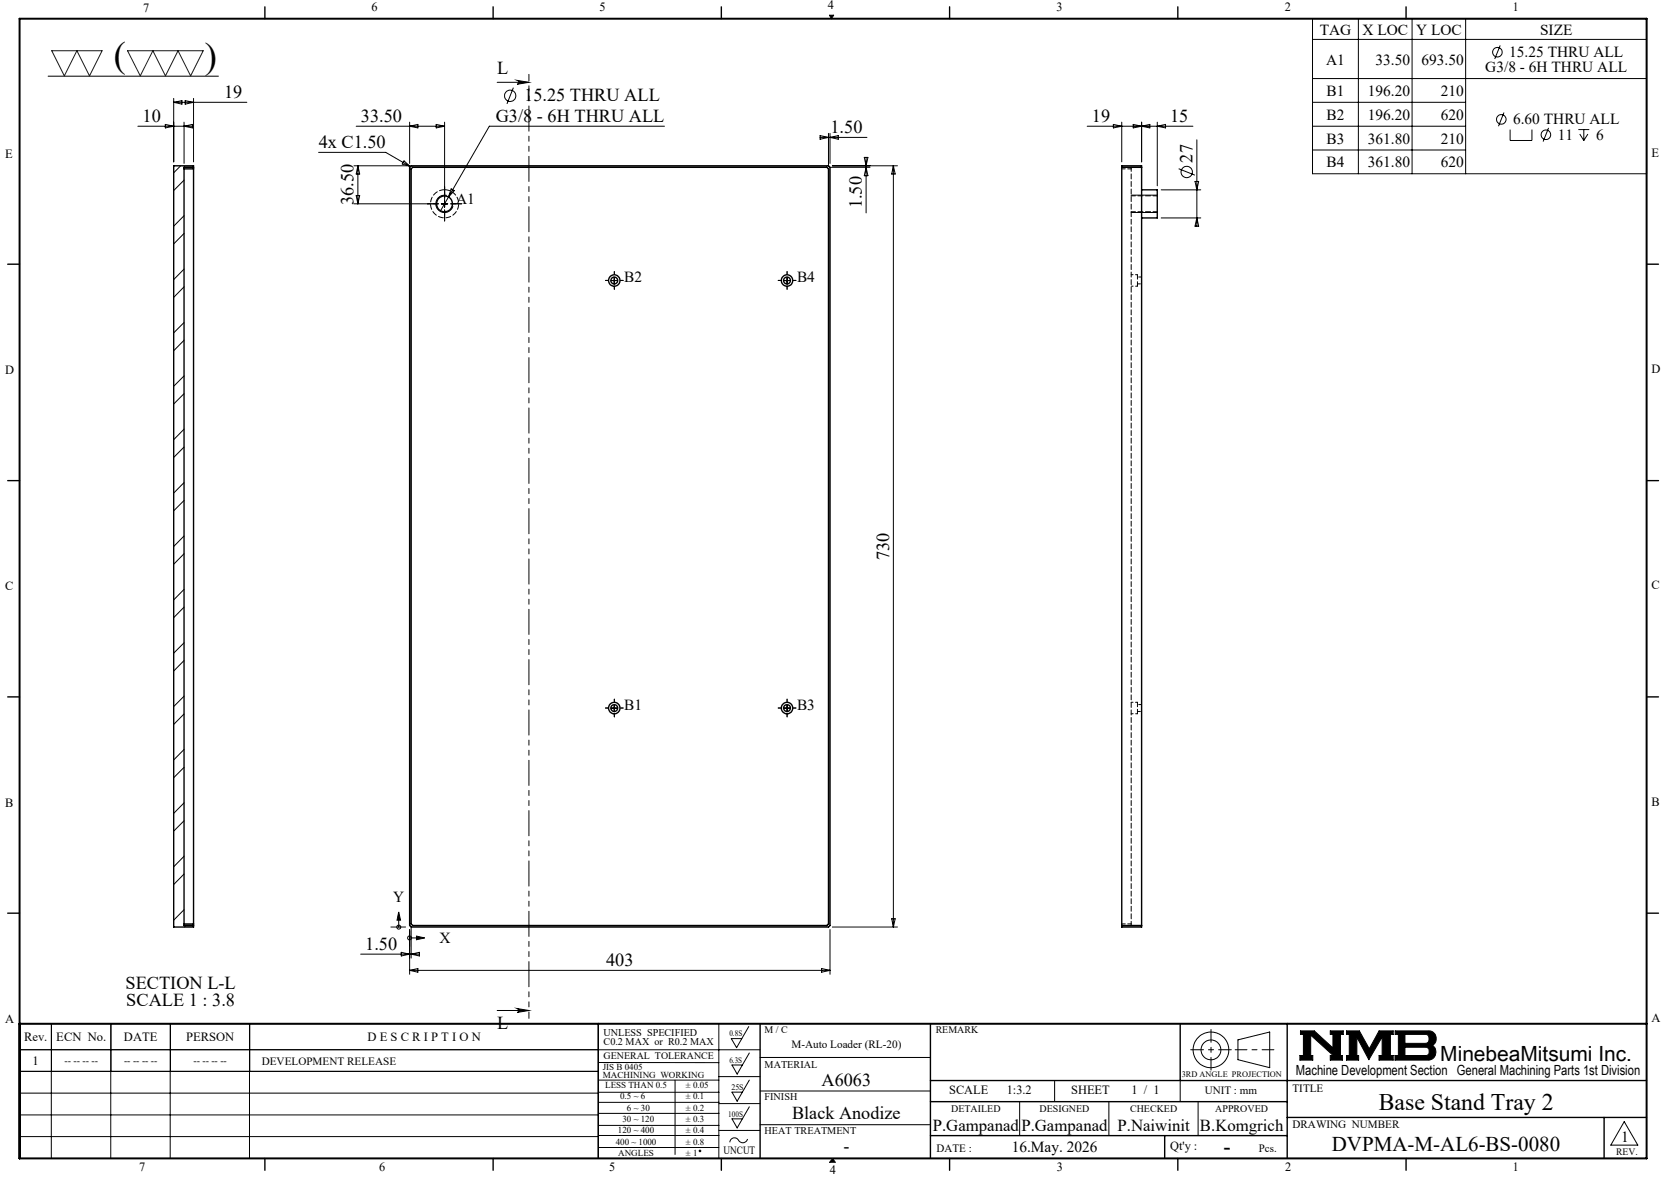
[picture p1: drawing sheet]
<svg xmlns="http://www.w3.org/2000/svg" width="420mm" height="297mm" viewBox="0 0 420 297" stroke-linecap="round" stroke-linejoin="round" font-family="sans-serif">
<g fill="none" stroke="#000" stroke-width=".25">
<path d="M12.1 19.2h43M209.2 3.8h1.1l-.6 .9zM331.1 4.7h84.3v39.1h-84.3zM331.1 19.8h84.3M331.1 9.9h84.3M342.7 4.7v39.1M356.2 4.7v39.1M369.7 4.7v39.1M378.4 11.5l-1.4 3.4M34.8 31.9h13.7M41.7 31.4l2.1 .5-2.1 .4zM43.8 25.8h18.5"/>
<path d="M43.8 24.8v16M43.8 25.8l2.1-.4v.9zM46.4 30.8v10.4M46.4 31.9l2.1-.5v.9zM46.7 25.4l2.1 .4-2.1 .5zM48.8 24.8v16M80.4 38.4h16.9l6.2 3.6M89.9 31.9h22.2M103.3 30.8v10.4M103.3 31.9l2.1-.5v.9zM110 31.4l2.1 .5-2.1 .4zM112.1 30.8v19.6"/>
<path d="M125.4 20.8h8M129.5 22.1l-1.6 4.1M130.4 20.3l3 .5-3 .5a.49 .49 0 0 0 .5-.5 .49 .49 0 0 0-.5-.5zM167.6 31.9h-44.2l-10.3 17.8M206.9 34.7h11.8M206.9 34.2l2.1 .5-2.1 .4zM209 33.7v7.9M209.4 33.7v7.5M209.4 34.7l2.1-.5v.9zM218 39.7h.9l-.4 2.1zM218.5 39.7v14M274.2 31.9h26.7"/>
<path d="M280.8 31.4l2.2 .5-2.2 .4zM283 30.8v10M285.9 31.4l2.1 .5-2.1 .4zM288 30.8v10M288 31.9l2.1-.5v.9zM291.9 30.8v16.1M291.9 31.9l2.1-.5v.9zM301.9 35.3v21.8M331.1 25.8h38.6M331.1 31.9h38.6M331.1 37.8h38.6M379.4 28.4l-1.4 3.5"/>
<path d="M380.9 32.7v2.8h5.5v-2.8M390.6 32.3l-1.3 3.4M398.1 32.7h2.8M398.5 33.8l1 1.7M399.5 32.7v2.8M400.5 33.8l-1 1.7M45.6 41.8l-1.8 1.8M46.4 54.4l-2.6 2.7M46.4 45.5l-2.6 2.6M46.4 58.9l-2.6 2.7M89.3 41.8h13.4M89.3 51.4h19"/>
<path d="M89.9 49.4h.8l-.4 2zM90.3 41.8v9.6M90.3 41.8l.4 2.1h-.8zM101.9 40.6l1.6 1.4-2-.6zM111.3 51.4h1.6M112.1 50.7v1.5M112.7 49.3a2.2 2.2 0 0 0-2.7 1.6 2.2 2.2 0 0 0 1.6 2.7 2.2 2.2 0 0 0 2.7-1.6M113.1 49.7l-2 3.5M113.8 47.7l.8 .4-1.5 1.6zM209.6 42.2h9.9M210 41.8h16.4M218.5 42.2l.4 2.1h-.9z"/>
<path d="M225.4 41.8l.4 2.1h-.9zM225.4 41.8v192.1M285.3 53.6h6.6M285.3 49.2h6.6M292.9 47.9h10M292.9 55h10M297.3 42.6l4.1 1.6M301.4 45.8h1l-.5 2.1zM301.9 55l.5 2.1h-1zM46.4 67.9l-2.6 2.7M46.4 72.4l-2.6 2.6M154.2 70.8h1.6"/>
<path d="M154.9 70v1.6M197.7 70.8h1.6M198.5 70v1.6M46.4 81.4l-2.6 2.6M46.4 94.9l-2.6 2.6M46.4 85.9l-2.6 2.6M46.4 99.3l-2.6 2.6M46.4 108.3l-2.6 2.6M46.4 112.8l-2.6 2.6M46.4 121.8l-2.6 2.6M46.4 135.3l-2.6 2.6M46.4 126.3l-2.6 2.6"/>
<path d="M46.4 139.7l-2.6 2.7M46.4 148.7l-2.6 2.7M46.4 153.2l-2.6 2.7M46.4 162.2l-2.6 2.6M46.4 175.7l-2.6 2.6M46.4 166.7l-2.6 2.6M154.2 178.7h1.6M154.9 177.9v1.6M197.7 178.7h1.6M198.5 177.9v1.6M46.4 189.1l-2.6 2.7M46.4 180.2l-2.6 2.6"/>
<path d="M46.4 193.6l-2.6 2.6M46.4 202.6l-2.6 2.6M46.4 216.1l-2.6 2.6M46.4 207.1l-2.6 2.6M46.4 229.5l-2.6 2.7M46.4 220.6l-2.6 2.6M46.9 233.5l-.4 .4M98.6 233.9h3.7M100.6 232.2v1.7M100.6 230.1l.4 2.1h-.8zM103.3 234.6v11.2M103.3 236.7h1.8"/>
<path d="M103.7 234.1v7.7M105.1 236.2l2 .5-2 .4zM209.4 234.6v11.2M210 233.9h16.4M224.9 231.8h.9l-.4 2.1zM12.9 258.3v34M13 258.3v12M27.9 258.3v34M28 258.3v12M42.9 258.3v34M43 258.3v12M62.9 258.3v34"/>
<path d="M63 258.3v12M91 240.8h14.8M101.2 240.3l2.1 .5-2.1 .4zM103.3 244.9l2.1-.5v.9zM103.3 244.9h106.1M103.7 240.8l2.1-.5v.9zM125.4 255h8M130.4 254.5l3 .5-3 .5a.49 .49 0 0 0 .5-.5 .49 .49 0 0 0-.5-.5zM150.9 258.3v34M181.3 258.3v34M188.9 259l-3.1 5.4-1.3-2.3h2.6M207.3 244.4l2.1 .5-2.1 .4z"/>
<path d="M4.9 264.9h186.8M4.9 275.8h146M5 270.3v-12h146v12l-146.1 .1M5 264.9h146M150.9 278.2h30.4M150.9 275.6h30.4M150.9 272.6h30.4M150.9 268.1h30.4M170.3 272.6v18.7M181.3 271.7h10.4M181.3 278.5h10.4M189 279.3l-3.1 5.3-1.3-2.3h2.7"/>
<path d="M189 265.7l-3.1 5.3-1.3-2.3h2.7M189 272.6l-3.1 5.3-1.3-2.3h2.7M191.7 266.8h43M191.7 275.3h43M257.2 278v8.6M266 272.7v5.3M279.7 278v8.6M297.7 272.7v5.3M302.2 278v8.6M312.3 262.4l8-2v9l-8-2zM328 260.1h3.5l4.7 4.3v-3.4h-.6v-.9h3.2v.9h-.7v5.3h.5v1.2h-3v-1.2h.7l-5.7-5.1v5.1h.6v1.2h-3.3v-1.2h.9v-5.3h-.8zM339.7 260.1h3.2l2.5 4.6 2.5-4.6h3.5v.9h-.7v5.3h.7v1.2h-3.5v-1.2h.8v-4.6l-3.4 5.7-3-5.7v4.6h.4v1.2h-3v-1.2h.7v-5.3h-.7z"/>
<path d="M351.9 260.1h8.4a1.97 1.97 0 0 1 1.9 1.5 1.97 1.97 0 0 1-.9 2.2 2.03 2.03 0 0 1 .8 2.2 2.03 2.03 0 0 1-1.8 1.5h-8.4v-1.2h.8v-5.3h-.8zM354.4 261h5.4l.6 .5v1.2l-.4 .5-.3 .1h-5.3zM354.4 264.3h5.4l.6 .4 .1 1a.79 .79 0 0 1-.8 .6h-5.3zM4.9 281.3h146M4.9 286.8h146M150.9 280.9h30.4M150.9 286.5h30.4M150.9 284h30.4M150.9 289.6h30.4M181.3 285.3h10.4M188.6 287.4a1.29 1.29 0 0 1-1.2 1 1.29 1.29 0 0 1-1.3-.9 1.14 1.14 0 0 0-1.3-.3 1.14 1.14 0 0 0-.7 1.1M191.7 283.8h43"/>
<path d="M210 292.3l.7 1M409.7 283l3.4 6h-6.8z"/>
<circle cx="377.7" cy="13.2" r="1.2"/>
<circle cx="128.7" cy="24.2" r="1.43"/>
<circle cx="378.7" cy="30.1" r="1.21"/>
<circle cx="389.9" cy="34" r="1.21"/>
<circle cx="299.4" cy="43.4" r="1.43"/>
<circle cx="100.6" cy="233.9" r=".5"/>
<circle cx="103.3" cy="236.7" r=".5"/>
<circle cx="305.5" cy="264.9" r="2.51"/>
<circle cx="305.5" cy="264.9" r="4.5"/>
<circle cx="176.6" cy="290.4" r=".2"/>
</g>
<path d="M311.6 264.9h9.7" fill="none" stroke="#000" stroke-width=".25" stroke-dasharray="15.2 1.3 1.3 1.3" stroke-dashoffset="12.3"/>
<path d="M305.5 259.8v10.2M300.4 264.9h10.2" fill="none" stroke="#000" stroke-width=".25" stroke-dasharray="15.2 1.3 1.3 1.3" stroke-dashoffset="12"/>
<g fill="none" stroke="#000" stroke-width=".35">
<path d="M66.8 1.7v3M124.4 1.7v3M182 1.7v3M239.5 1.7v3M297.1 1.7v3M354.7 1.7v3M43.8 41.8h5v192.1h-5zM46.4 42.6h2.4M48.8 42.2h-2.4v191.3h2.4M103.3 42.2l.4-.4h105.3l.4 .4v191.3l-.4 .4h-105.3l-.4-.4zM104.1 42.2h104.5l.4 .4v190.5l-.4 .4h-104.5l-.4-.4v-190.5zM283 41.8h5v192.1h-5z"/>
<path d="M283 42.2h5M288 47.9h3.9v7.1h-3.9M1.9 66.7h3M415.4 66.7h3M1.9 121.3h3M415.4 121.3h3M1.9 175.9h3M415.4 175.9h3M1.9 230.4h3M46.4 233.1h2.4M283 233.5h5M415.4 230.4h3"/>
<path d="M150.9 258.3v34M191.7 258.3v34M234.7 258.3v34M297.7 258.3v14.4M324.7 258.3v34M234.7 272.7h180.7M234.7 278h90M66.8 292.3v3M124.4 292.3v3M182 292.3v3M234.7 286.6h90M239.5 292.3v3"/>
<path d="M293.8 286.6v5.7M297.1 292.3v3M324.7 282h90.7M354.7 292.3v3M404.6 282v10.3"/>
<circle cx="112.1" cy="51.4" r="2.01"/>
<circle cx="155" cy="70.8" r=".87"/>
<circle cx="155" cy="70.8" r="1.45"/>
<circle cx="198.5" cy="70.8" r=".87"/>
<circle cx="198.5" cy="70.8" r="1.45"/>
<circle cx="154.9" cy="178.7" r=".88"/>
<circle cx="155" cy="178.7" r="1.45"/>
<circle cx="198.5" cy="178.7" r=".88"/>
<circle cx="198.5" cy="178.7" r="1.45"/>
</g>
<path d="M4.9 4.7h410.5v287.6h-410.5zM4.9 258.3h410.5" fill="none" stroke="#000" stroke-width=".5"/>
<path d="M210 292.3l-.7 1h1.4" fill="none" stroke="#00f" stroke-width=".25"/>
<g fill="#000">
<path d="M210 292.3l.7 1h-1.4z"/>
<path d="M209.2 3.8l.5 .9 .6-.9zM328 260.1v.9h.8v5.3h-.9v1.2h3.3v-1.2h-.6v-5.1l5.7 5.1h-.7v1.2h3v-1.2h-.5v-5.3h.7v-.9h-3.2v.9h.6v3.4l-4.7-4.3zM351.9 260.1v.9h.8v5.3h-.8v1.2h8.6l.7-.2 .6-.5 .4-.8v-.8l-.3-.8-.6-.6 .8-.8 .2-1.3-.5-.9-.5-.5-.6-.2zM354.4 264.3h5.4l.6 .4 .1 1-.6 .6h-5.5zM354.4 261l5.5 .1 .5 .5v1.1l-.3 .5-.3 .1h-5.4zM339.7 260.1v.9h.7v5.3h-.7v1.2h3v-1.2h-.4v-4.6l3 5.7 3.4-5.7v4.6h-.8v1.2h3.5v-1.2h-.7v-5.3h.7v-.9h-3.5l-2.5 4.6-2.5-4.6z" fill-rule="evenodd"/>
</g>
<path d="M133.4 18.8v238.2" fill="none" stroke="#000" stroke-width=".25" stroke-dasharray="6.3 1.3 1.3 1.3 1.3 1.3" stroke-dashoffset="4.7"/>
<path d="M13.1 12.8h12.7l-3.2 6.4-3.2-6.4-3.2 6.4zM32.2 12.8h19.1l-3.2 6.4-3.2-6.4-3.2 6.4-3.1-6.4-3.2 6.4z" fill="none" stroke="#191924" stroke-width=".25"/>
<g fill="none" stroke="#000" stroke-width=".25" stroke-dasharray="15.2 1.3 1.3 1.3">
<path d="M110.6 51.4h-1.2M110.6 51.4h-2.8M112.2 49.8v-1.2M112.2 53v1.2M112.2 49.8v-2.7M112.2 53v2.8M113.7 51.4h1.2M113.7 51.4h2.8M153.4 70.8h-.7M155 69.2v-.7M155 72.3v.7M156.5 70.8h.7"/>
<path d="M197 70.8h-.7M198.5 69.2v-.7M198.5 72.3v.7M200.1 70.8h.7M153.4 178.7h-.7M155 177.1v-.7M156.5 178.7h.7M197 178.7h-.7M198.5 177.1v-.7M200.1 178.7h.7M155 180.2v.7M198.5 180.2v.7"/>
</g>
<g fill="#000">
<path d="M130.4 20.3l3 .5-3 .5a.49 .49 0 0 0 .5-.5 .49 .49 0 0 0-.5-.5zM130.4 254.5l3 .5-3 .5a.49 .49 0 0 0 .5-.5 .49 .49 0 0 0-.5-.5z"/>
<path d="M105.1 236.2l2 .5-2 .4zM100.6 230.1l.4 2.1h-.8z"/>
</g>
<path d="M112.2 47.9a3.6 3.6 0 0 1 3.1 5.1 3.6 3.6 0 0 1-6 .5 3.6 3.6 0 0 1 2.3-5.6h.6M285.3 42.6v-.4M285.3 233.5v-.4" fill="none" stroke="#000" stroke-width=".25" stroke-dasharray="1.3 .6"/>
<path d="M283 42.6h2.3M285.3 233.1h-2.3" fill="none" stroke="#000" stroke-width=".25" stroke-dasharray="1.3 .6" stroke-dashoffset=".4"/>
<path d="M285.3 233.1v-190.5" fill="none" stroke="#000" stroke-width=".25" stroke-dasharray="1.3 .6" stroke-dashoffset=".6"/>
<path d="M286.9 72.2v-2.9M286.9 180.1v-2.9" fill="none" stroke="#000" stroke-width=".25" stroke-dasharray="1.3 .6" stroke-dashoffset=".1"/>
<path d="M285.3 72.2h1.6M286.9 69.3h-1.6M286.9 177.2h-1.6M285.3 180.1h1.6" fill="none" stroke="#000" stroke-width=".25" stroke-dasharray="1.3 .6" stroke-dashoffset=".8"/>
<path d="M286.9 71.6h1.1M288 69.9h-1.1M286.9 179.5h1.1M288 177.8h-1.1" fill="none" stroke="#000" stroke-width=".25" stroke-dasharray="1.3 .6" stroke-dashoffset=".5"/>
<path d="M285.3 53.4h6.6M291.9 49.4h-6.6" fill="none" stroke="#000" stroke-width=".25" stroke-dasharray="1.3 .6" stroke-dashoffset=".2"/>
<g font-size="9.2">
<text x="28.7" y="17">(</text>
<text x="51.7" y="17.1">)</text>
</g>
<text font-size="6" x="347.8" y="280">Base Stand Tray 2</text>
<g font-size="5.3">
<text x="363.3" y="267.7">MinebeaMitsumi Inc.</text>
<text x="336" y="290.4">DVPMA-M-AL6-BS-0080</text>
</g>
<text font-size="4.9" x="308.8" y="290.9">-</text>
<g font-size="4.6">
<text x="125.4" y="18.7">L</text>
<text x="56.5" y="24.7">19</text>
<text x="132.2" y="25.6">15.25 THRU ALL</text>
<text x="36" y="30.7">10</text>
<text x="91" y="30.7">33.50</text>
<text x="125.1" y="30.7">G3/8 - 6H THRU ALL</text>
<text x="209.5" y="33.6">1.50</text>
<text x="275.4" y="30.7">19</text>
<text x="295.2" y="30.7">15</text>
<text x="80.4" y="37.3">4x C1.50</text>
<text x="300.8" y="41" transform="rotate(-90 300.8 41)">27</text>
<text x="89.2" y="51.8" transform="rotate(-90 89.2 51.8)">36.50</text>
<text x="217.4" y="52.5" transform="rotate(-90 217.4 52.5)">1.50</text>
<text x="224.3" y="141.3" transform="rotate(-90 224.3 141.3)">730</text>
<text x="92.1" y="239.7">1.50</text>
<text x="152.9" y="243.7">403</text>
<text x="31.7" y="249.7">SECTION L-L</text>
<text x="31.9" y="253.9">SCALE 1 : 3.8</text>
<text x="125.4" y="259.7">L</text>
<text x="207.3" y="274.1">A6063</text>
<text x="199.8" y="282.4">Black Anodize</text>
<text x="212.8" y="290.6">-</text>
</g>
<g font-size="4.2">
<text x="235.3" y="285.5">P.Gampanad</text>
<text x="257.6" y="285.5">P.Gampanad</text>
<text x="281.9" y="285.5">P.Naiwinit</text>
<text x="302.7" y="285.5">B.Komgrich</text>
</g>
<g font-size="3.9">
<text x="332.9" y="8.7">TAG</text>
<text x="343.7" y="8.7">X LOC</text>
<text x="357.2" y="8.7">Y LOC</text>
<text x="388.5" y="8.7">SIZE</text>
<text x="334.5" y="16.3">A1</text>
<text x="347" y="16.3">33.50</text>
<text x="358.6" y="16.3">693.50</text>
<text x="380.7" y="14.4">15.25 THRU ALL</text>
<text x="374.7" y="18.3">G3/8 - 6H THRU ALL</text>
<text x="334.6" y="24.3">B1</text>
<text x="345" y="24.3">196.20</text>
<text x="363.4" y="24.3">210</text>
<text x="334.6" y="30.2">B2</text>
<text x="345" y="30.2">196.20</text>
<text x="363.4" y="30.2">620</text>
<text x="381.7" y="31.3">6.60 THRU ALL</text>
<text x="392.9" y="35.2">11</text>
<text x="402.6" y="35.2">6</text>
<text x="334.6" y="36.2">B3</text>
<text x="345" y="36.2">361.80</text>
<text x="363.4" y="36.2">210</text>
<text x="334.6" y="42.2">B4</text>
<text x="345" y="42.2">361.80</text>
<text x="363.4" y="42.2">620</text>
<text x="115.1" y="51.5">A1</text>
<text x="157.5" y="71.2">B2</text>
<text x="201.1" y="71.2">B4</text>
<text x="157.5" y="179.1">B1</text>
<text x="201.1" y="179.1">B3</text>
<text x="99.2" y="227.6">Y</text>
<text x="110.9" y="238">X</text>
<text x="255.2" y="290.6">16.May. 2026</text>
<text x="408.9" y="288.2">1</text>
</g>
<text font-size="3.5" x="326.9" y="271.4">Machine Development Section General Machining Parts 1st Division</text>
<g font-size="3.2">
<text x="36.1" y="2.9">7</text>
<text x="93.7" y="2.8">6</text>
<text x="151.3" y="2.8">5</text>
<text x="208.8" y="2.2">4</text>
<text x="266.5" y="2.8">3</text>
<text x="324.1" y="2.8">2</text>
<text x="381.6" y="2.8">1</text>
<text x="1.3" y="39.8">E</text>
<text x="416.6" y="39.5">E</text>
<text x="1.3" y="94.3">D</text>
<text x="416.6" y="94.1">D</text>
<text x="1.3" y="148.9">C</text>
<text x="416.6" y="148.7">C</text>
<text x="1.3" y="203.6">B</text>
<text x="416.6" y="203.3">B</text>
<text x="416.6" y="258">A</text>
<text x="1.3" y="258.1">A</text>
<text x="6.1" y="262.7">Rev.</text>
<text x="14.2" y="262.7">ECN No.</text>
<text x="31.3" y="262.7">DATE</text>
<text x="46.9" y="262.7">PERSON</text>
<text x="92.7" y="262.7">D E S C R I P T I O N</text>
<text x="8.2" y="268.7">1</text>
<text x="239.4" y="276.2">SCALE</text>
<text x="254" y="276.2">1:3.2</text>
<text x="270.2" y="276.2">SHEET</text>
<text x="285.4" y="276.2">1 / 1</text>
<text x="295.2" y="290.1">Qt'y :</text>
<text x="35.1" y="295.5">7</text>
<text x="95.7" y="295.6">6</text>
<text x="153.6" y="295.6">5</text>
<text x="209.3" y="296.3">4</text>
<text x="266.6" y="295.6">3</text>
<text x="324.2" y="295.6">2</text>
<text x="381.6" y="295.6">1</text>
</g>
<g font-size="2.8">
<text x="66" y="268.6">DEVELOPMENT RELEASE</text>
<text x="199.6" y="264.5">M-Auto Loader (RL-20)</text>
<text x="326" y="275.4">TITLE</text>
<text x="303.9" y="276.2">UNIT : mm</text>
<text x="326" y="284.7">DRAWING NUMBER</text>
<text x="182.5" y="291.2">UNCUT</text>
<text x="236.3" y="290.7">DATE :</text>
<text x="317.6" y="290.6">Pcs.</text>
</g>
<g font-size="2.6">
<text x="152.2" y="261.3">UNLESS SPECIFIED</text>
<text x="152.2" y="263.7">C0.2 MAX or R0.2 MAX</text>
<text x="192.9" y="269.4">MATERIAL</text>
<text x="192.9" y="277.7">FINISH</text>
<text x="192.9" y="286.3">HEAT TREATMENT</text>
</g>
<g font-size="2.5">
<text x="192.9" y="260.7">M / C</text>
<text x="236" y="260.7">REMARK</text>
<text x="16.3" y="268.5">-- -- -- --</text>
<text x="31.3" y="268.5">-- -- -- --</text>
<text x="48.8" y="268.5">-- -- -- --</text>
<text x="152.3" y="267.3">GENERAL TOLERANCE</text>
<text x="239.9" y="280.5">DETAILED</text>
<text x="262.2" y="280.5">DESIGNED</text>
<text x="285.1" y="280.5">CHECKED</text>
<text x="306.6" y="280.5">APPROVED</text>
<text x="407.7" y="291.5">REV.</text>
</g>
<g font-size="2.3">
<text x="152.1" y="270">JIS B 0405</text>
<text x="152.1" y="272.1">MACHINING WORKING</text>
<text x="152.7" y="274.6">LESS THAN 0.5</text>
<text x="173" y="274.6">± 0.05</text>
<text x="156.4" y="277.4">0.5 ~ 6</text>
<text x="158.1" y="280.3">6 ~ 30</text>
<text x="173" y="277.4">± 0.1</text>
<text x="173" y="280.3">± 0.2</text>
<text x="155.9" y="286">120 ~ 400</text>
<text x="157" y="283.2">30 ~ 120</text>
<text x="173" y="283.2">± 0.3</text>
<text x="173" y="286">± 0.4</text>
<text x="155.3" y="288.9">400 ~ 1000</text>
<text x="155.9" y="291.7">ANGLES</text>
<text x="173" y="288.9">± 0.8</text>
<text x="173" y="291.7">± 1</text>
</g>
<g font-size="2.1">
<text x="184" y="261.5">0.8S</text>
<text x="184" y="268.1">6.3S</text>
<text x="184.5" y="275">25S</text>
<text x="298.1" y="271.8">3RD ANGLE PROJECTION</text>
<text x="183.7" y="281.9">100S</text>
</g>
</svg>
